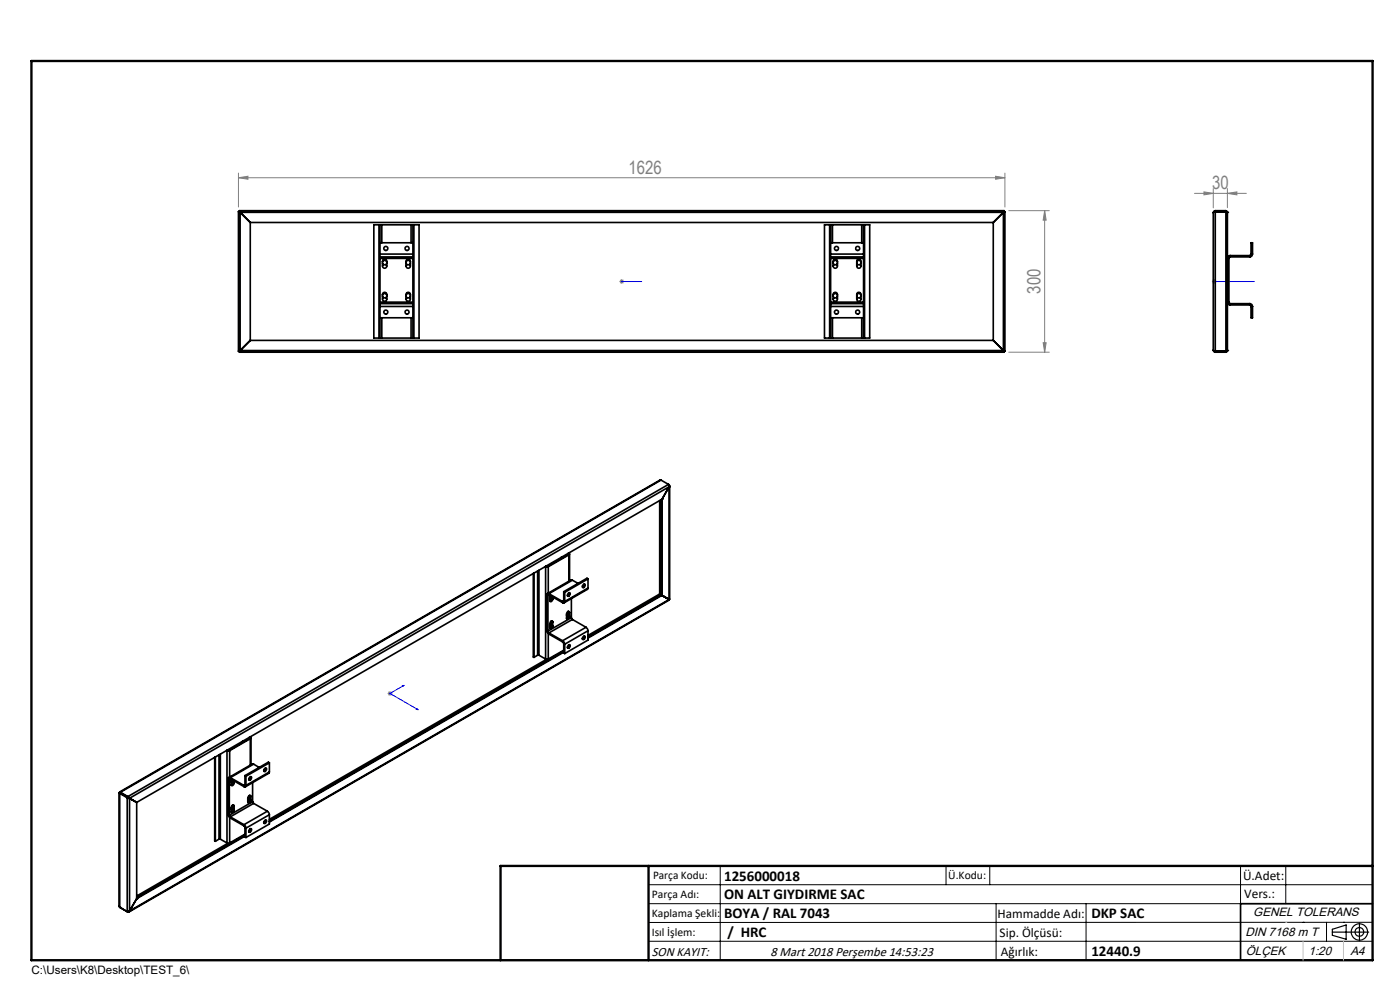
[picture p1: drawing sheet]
<svg xmlns="http://www.w3.org/2000/svg" width="297mm" height="210mm" viewBox="0 0 297 210" stroke-linecap="round" stroke-linejoin="round" font-family="sans-serif">
<g fill="none" stroke="#000" stroke-width=".25">
<path d="M282.6 197.7h7.8M282.6 197.1l3-.9v3l-3-.8zM288.4 195.8v3.8M106.2 203.7h185"/>
<circle cx="288.4" cy="197.7" r="1.74"/>
<circle cx="288.4" cy="197.7" r=".93"/>
</g>
<path d="M131.8 59.7h.2zM131.9 59.7h.1M131.9 59.7h4.2M136.1 59.7h-.4h.4M257.5 59.7h.2zM257.6 59.7h.1M257.6 59.7h8.5M266.1 59.7h-.5h.5M85.4 145.5l.3-.1-.2 .2zM85.7 145.4l-3 1.7 6 3.5M88.3 150.5l.2-.2 .2 .3z" fill="none" stroke="#00f" stroke-width=".21"/>
<g fill="none" stroke="#808080" stroke-width=".21">
<path d="M50.6 37.7l2-.3v.6zM50.6 36.7v7.2M50.6 37.7h162.6M211.2 37.4l2 .3-2 .3zM213.2 36.7v7.2M257.4 40v4.1M260.4 40v4.1M131.4 59.7h1M131.6 59.4l.7 .7M131.9 59.2v1M132.3 59.4l-.7 .7M214 44.7h8.6"/>
<path d="M221.6 44.7v30M221.6 44.7l.3 2h-.6zM253.4 41h11M255.4 40.7l2 .3-2 .3zM257.1 59.7h1M257.2 59.4l.8 .7M257.6 59.2v1M258 59.4l-.8 .7M260.4 41l2-.3v.6zM214 74.7h8.6M221.3 72.7h.6l-.3 2zM82.2 147.1h1"/>
<path d="M82.4 146.7l.7 .8M82.7 146.6v1M83.1 146.7l-.7 .8"/>
</g>
<g fill="none" stroke="#000" stroke-width=".21">
<path d="M137.6 187.7h153.6M137.6 191.7h153.6M137.6 199.7h153.6M152.8 183.7v20M200.7 183.7v4M210 183.7v4M211.3 191.7v12M230.4 191.7v12M263.2 183.7v20M272.8 183.7v8M276.4 195.6h.1M281.4 195.6v4.1"/>
<path d="M285 195.6h.1M291.2 195.6l-153.6 .1"/>
</g>
<path d="M291.2 191.7h-28v12" fill="none" stroke="#000" stroke-width=".35"/>
<path d="M6.7 12.9h284.5v190.8h-284.5zM137.6 183.7v20M291.2 183.7h-185v20" fill="none" stroke="#000" stroke-width=".5"/>
<path d="M276.4 199.7v4M285 199.7v4" fill="none" stroke="#c0c0c0" stroke-width=".21"/>
<path d="M272.8 195.6h.1" fill="none" stroke="#c0c0c0" stroke-width=".25"/>
<g fill="#00f">
<path d="M135.7 59.7h.4zM131.8 59.7h.2z"/>
<path d="M85.4 145.5l.1 .1 .2-.2zM88.3 150.5l.4 .1-.2-.3z"/>
<path d="M257.5 59.7h.2zM265.6 59.7h.5z"/>
</g>
<g fill="#808080">
<path d="M211.2 37.4l2 .3-2 .3zM50.6 37.7l2-.3v.6z"/>
<path d="M255.4 40.7l2 .3-2 .3zM260.4 41l2-.3v.6z"/>
<path d="M221.6 44.7l.3 2h-.6zM221.3 72.7h.6l-.3 2z"/>
</g>
<g fill="none" stroke="#000" stroke-width=".35">
<path d="M50.6 44.9l.3 .1M50.6 44.9v29.6M50.6 44.9h.2M50.8 44.7l.1 .3M50.8 44.9l.1 .1M50.8 44.7h162.2M50.8 44.7v.2M50.9 45h162M50.9 45v29.4M50.9 45l2.2 2.2M51 45.1h.1M53.1 47.2v25"/>
<path d="M53.1 47.2h157.6M80.4 47.7h.2M80.4 47.7h-1.1v24h1.1M80.4 47.7v24M80.6 47.7h.4M80.6 53.9v.6M80.6 54.5v.3M80.6 54.5h7M80.6 53.9h7M80.6 51.5h7M80.6 54.8h7M80.6 47.7v6.2"/>
<path d="M80.6 54.8v9.3M81 47.7h6.2M81 47.7v3.8M81.1 55.6l.3-.4h.5l.2 .4M81.1 55.8l.3 .4h.5l.2-.4M81.2 55.2a.46 .46 0 0 1 .5-.2 .46 .46 0 0 1 .4 .4v1a.46 .46 0 0 1-.5 .5 .46 .46 0 0 1-.5-.5zM86.1 55.6l.2-.4h.6l.2 .4M86.1 55.8l.2 .4h.6l.2-.4M86.3 55.1a.5 .5 0 0 1 .8 .3v1a.46 .46 0 0 1-.5 .5 .46 .46 0 0 1-.5-.5zM87.2 47.7h.4M87.2 47.7v3.8M87.6 47.7h.2"/>
<path d="M87.6 53.9v.6M87.6 54.5v.3M87.6 47.7v6.2M87.6 54.8v9.3M87.8 47.7h1.1v24h-1.1M87.8 47.7v24M176 47.7h.2M176 47.7h-1.1v24h1.1M176 47.7v24M176.2 47.7h.4M176.2 53.9v.6M176.2 54.5v.3"/>
<path d="M176.2 47.7v6.2M176.2 54.8v9.3M176.2 54.5h7M176.2 53.9h7M176.2 51.5h7M176.2 54.8h7M176.6 47.7h6.2M176.6 47.7v3.8M176.7 55.6l.3-.4h.4l.3 .4M176.7 55.8l.3 .4h.4l.3-.4M176.9 55.1a.48 .48 0 0 1 .8 .3v1a.46 .46 0 0 1-.5 .5 .46 .46 0 0 1-.5-.5v-1zM181.8 55.6l.1-.4h.6l.1 .4"/>
<path d="M181.8 55.8l.1 .4h.6l.1-.4M181.9 55.1a.47 .47 0 0 1 .7 .3v1a.44 .44 0 0 1-.4 .5 .44 .44 0 0 1-.4-.5zM182.8 47.7h.4M182.8 47.7v3.8M183.2 47.7h.2M183.2 53.9v.6M183.2 54.5v.3M183.2 47.7v6.2M183.2 54.8v9.3M183.4 47.7h1.1v24h-1.1M183.4 47.7v24M210.7 47.2v25"/>
<path d="M212.8 45.1h.1M212.9 45v29.4M212.9 45l-2.2 2.2M213 44.7l-.1 .3M213 44.9l-.1 .1M213 44.7v.2M213 44.9h.2M213.2 44.9l-.3 .1M213.2 44.9v29.6M257.4 45.1v29.2M257.8 44.9l-.4 .2M257.8 44.7l-.3 .1-.1 .3"/>
<path d="M257.8 44.7h2.3M257.8 44.9h2.3M257.8 44.7v30M257.8 44.9h-.1M260.1 44.9l.3 .1M260.1 44.9h.1M260.1 44.7l.3 .3M260.1 44.7v30M260.4 45h.1M260.4 45v29.4M260.7 54.8v9.3M261 54.5l-.3 .3"/>
<path d="M261 54.2a.6 .6 0 0 0-.6 .6h.3M261 54.5h4.1M261 54.2v.3M261 54.2h4.1M265.1 54.2v.3M265.4 53.9l-.3 .3M265.4 53.9h.3M265.4 53.9v-2.4h.3v2.4M265.7 53.9a.6 .6 0 0 1-.6 .6M50.6 74.5h.2M50.8 74.5v.2M50.8 74.7h162.2"/>
<path d="M50.9 74.4l-.3 .1M50.9 74.4l-.1 .1M50.9 74.4l-.1 .3M50.9 74.4h162M51 74.3h.1M53.1 72.2l-2.2 2.2M53.1 72.2h157.6M80.4 71.7h.2M80.6 71.7h.4M80.6 64.4v.6M80.6 64.1v.3M80.6 67.4h7"/>
<path d="M80.6 65h7M80.6 64.4h7M80.6 64.1h7M80.6 65v6.7M81 71.7h6.2M81 67.4v4.3M81.1 62.8l.3 .4h.5l.2-.4M81.1 62.6l.3-.3h.5l.2 .3M81.2 62.2a.46 .46 0 0 1 .5-.2 .46 .46 0 0 1 .4 .5v1a.46 .46 0 0 1-.5 .4 .46 .46 0 0 1-.5-.4zM86.1 62.8l.2 .4h.6l.2-.4M86.1 62.6l.2-.3h.6l.2 .3M86.3 62.1a.47 .47 0 0 1 .5-.1 .47 .47 0 0 1 .3 .5v1a.46 .46 0 0 1-.5 .4 .46 .46 0 0 1-.5-.4z"/>
<path d="M87.2 71.7h.4M87.2 67.4v4.3M87.6 71.7h.2M87.6 64.4v.6M87.6 64.1v.3M87.6 65v6.7M176 71.7h.2M176.2 71.7h.4M176.2 64.4v.6M176.2 64.1v.3M176.2 65v6.7M176.2 67.4h7"/>
<path d="M176.2 65h7M176.2 64.4h7M176.2 64.1h7M176.6 71.7h6.2M176.6 67.4v4.3M176.7 62.8l.3 .4h.4l.3-.4M176.7 62.6l.3-.3h.4l.3 .3M176.9 62.1a.45 .45 0 0 1 .5 0 .45 .45 0 0 1 .3 .4v1a.46 .46 0 0 1-.5 .4 .46 .46 0 0 1-.5-.4v-1zM181.8 62.6l.1-.3h.6l.1 .3M181.8 62.8l.1 .4h.6l.1-.4M181.9 62.1a.44 .44 0 0 1 .5-.1 .44 .44 0 0 1 .2 .5v1a.44 .44 0 0 1-.4 .4 .44 .44 0 0 1-.4-.4zM182.8 71.7h.4"/>
<path d="M182.8 67.4v4.3M183.2 71.7h.2M183.2 64.4v.6M183.2 64.1v.3M183.2 65v6.7M210.7 72.2l2.2 2.2M212.8 74.3h.1M212.9 74.4l.3 .1M212.9 74.4l.1 .3M212.9 74.4l.1 .1M213 74.5v.2M213 74.5h.2"/>
<path d="M257.4 74.3l.4 .2M257.4 74.3l.1 .3 .3 .1M257.7 74.5h.1M257.8 74.5h2.3M257.8 74.7h2.3M260.1 74.5h.1M260.4 74.4l-.3 .1M260.4 74.4l-.3 .3M260.4 74.4h.1M260.7 64.1l.3 .3M260.7 64.1h-.3a.6 .6 0 0 0 .6 .6M261 64.4h4.1"/>
<path d="M261 64.4v.3M261 64.7h4.1M265.1 64.4a.6 .6 0 0 1 .6 .6M265.1 64.7l.3 .3M265.1 64.4v.3M265.4 65v2.4h.3v-2.4M265.4 65h.3M119 118.2v.3M119.1 118.2v.2M120.5 117.4h.1M120.6 117.4v.2M120.6 117.6l-4.4 2.5"/>
<path d="M120.6 117.6l.1 .1M120.6 117.3l.1 .1M120.7 117.4v.3M120.7 117.7l-4.4 2.5M120.7 117.4h-.1M120.7 117.7v5.6M120.8 117.5v5.7M139.9 106.2v19.8M140.2 101.8l-.3 .1-114.5 66.1M140.2 101.8l-114.7 66.3M140.2 101.8l1.6 1M140.2 106v20.2"/>
<path d="M140.3 106v20.2M140.4 105.9h.1M140.4 105.9l-111.4 64.3M140.4 105.9v20.4M141.8 102.8l.2 .4M141.8 102.8l-114.7 66.2M141.8 102.8h.2M142 103.2h.1M142 102.8v.4M142 103.2l-114.5 66.1M142 103.2l-1.6 2.7M142 103.2v24"/>
<path d="M142 102.8l-.1 .1M142.1 103l-.1 24.2M113.1 121.6v17.8h.2M113.3 121.6v17.8M114.1 139h.2M114.1 139l-.8 .4M114.1 121.1v17.9M114.3 139l1.4 .8M114.3 121v18M115.7 120.2h.1M115.7 139.8h.6M115.7 120.2h.6"/>
<path d="M115.7 120.2v19.6M115.8 120.1h.1M115.9 120.1h.3M115.9 120.1l-.2 .1M115.9 139.9l-58.8 33.9M116 133.8l.5 .7M116 126.2l.2 .1M116 133.8l.2 .1M116 126.2v7.6M116.2 120.1l.1 .1M116.2 133.9l.3 .4M116.2 126.3v7.6"/>
<path d="M116.3 120.2v5.6M116.3 134.4v5.4M116.5 125.9a.26 .26 0 0 0-.3 0 .26 .26 0 0 0-.2 .3M116.5 126.2l-.3 .1M116.5 125.9l2.8 1.7M116.5 126.2l2.8 1.6M116.5 125.9v.3M116.5 134.3v.2M116.5 134.3l2.8 1.6M116.5 134.5l2.8 1.7M116.7 126.3l-.1 1.1a.31 .31 0 0 0 .4 .2 .31 .31 0 0 0 .2-.3l.1-.2M116.8 126.7h.1"/>
<path d="M116.8 126.7l-.2 .1M116.8 132.4l.1 .1M116.8 132.4l-.2 .1M116.9 126.4l-.1 .3M116.9 131.8l.1 .1M116.9 126.7l-.3 .2M116.9 132.5l-.3 .1M117 131.9l-.2 .5M117 126.5l-.1 .2M117.1 126.9l-.4 .6M117.1 131.7v.1M117.1 132.6l-.4 .6"/>
<path d="M117.1 132.1l-.2 .4M117.1 126.9l.2 .2M117.1 126.5v.4M117.1 131.8v.8M117.1 131.8l.2 .1M117.1 132.6l.2 .2M117.3 131.9a.33 .33 0 0 0-.5-.1 .33 .33 0 0 0-.1 .4l-.1 .9a.31 .31 0 0 0 .4 .2 .31 .31 0 0 0 .2-.3l.1-.2M117.3 126.6v.5M117.3 131.9v.9M119.3 135.9l.5 .8M119.3 136.2l.3 .4M119.3 127.6v.2"/>
<path d="M119.3 135.9v.3M119.6 127.5l-.3 .1M119.6 138.2l-62.5 36M119.6 138.4l-62.5 36M119.6 138.1l-62.5 36M119.6 137.9l-3.3 1.9M119.6 125.5v2M119.6 136.6v1.9l.2 .1M119.6 125.5l.2 .2M119.6 127.5l.2 .1M119.6 136.6l.2 .1M119.8 127.6a.28 .28 0 0 1-.1 .3 .28 .28 0 0 1-.4-.1"/>
<path d="M119.8 125.7v1.9M119.8 136.7v1.9M120.3 130.3l.2 .1M120.3 130.3l-.1 .1M120.4 129.8l.1 .1M120.5 129.7l.1 .2M120.5 130.4l-.3 .2M120.5 129.9h.1M120.5 129.9l-.2 .4M120.6 129.7v.1M120.6 125.8a.24 .24 0 0 1 .4 0 .24 .24 0 0 1-.1 .4l-.1 .1a.23 .23 0 0 1-.2 .2 .23 .23 0 0 1-.2-.3zM120.6 136.8l.2-.1a.37 .37 0 0 1 .1 .6 .37 .37 0 0 1-.5 0z"/>
<path d="M120.6 130.6l-.4 .6M120.6 130.1l-.1 .3M120.6 129.8l.2 .1M120.6 130.6l.2 .1M120.6 129.8v.8M120.7 136.8v.2M120.8 125.7l-.1 .3-.3 .4M120.8 136.8l-.1 .2-.3 .4M120.8 129.9a.34 .34 0 0 0-.4-.2 .34 .34 0 0 0-.2 .5v1a.41 .41 0 0 0 .5 0 .41 .41 0 0 0 .1-.5M120.8 129.9v.8M121.2 131l.2 .4M121.2 131l-5 2.9"/>
<path d="M121.2 127v4M121.4 123.1l-.3-.1-4.9 2.9M121.4 123.1l-4.9 2.8M121.4 123.1l1.2 .6M121.4 131.4l-4.9 2.9M121.4 131.4l2.9 1.7M123.6 124.3l.2 .1M123.6 135.1l.4-.2a.37 .37 0 0 1 .1 .5 .37 .37 0 0 1-.6 .1zM123.7 124a.26 .26 0 0 1 .4-.1 .26 .26 0 0 1 0 .4l-.2 .3a.31 .31 0 0 1-.4-.2 .31 .31 0 0 1 .2-.4zM123.9 135.3l-.4 .2M123.9 123.9v.4l-.3 .2M123.9 134.9v.4l-.3 .3"/>
<path d="M124.3 133.1l.4 .7M124.3 133.1l-5 2.8M124.7 124.7v.3l-5 2.9M124.7 124.7l-4.9 2.9M124.7 122.8l-4.9 2.9M124.7 122.8v1.9M124.7 133.8v2l-4.9 2.8M124.7 122.8l-.2-.1-4.9 2.8M124.7 133.8l-4.9 2.9M139.9 126l.3 .2M139.9 126l-15.2 8.8M140.2 126.2l.2 .1"/>
<path d="M140.2 126.2l1.6 .9M140.2 126.2l-15.5 8.9M140.3 126.2l1.7 1M140.3 126.2l-15.6 9M140.4 126.3l-15.7 9.1M141.8 127.1h.1M141.8 127.1l.2 .1M142 127.2v.1l-114.7 66.2M142 127.2l-114.5 66M46.7 160v18M48.1 159.2h.1M48.2 159.2h.5"/>
<path d="M48.2 159.2v19.6M48.2 159.1l.1 .1M48.3 159.2h.3M48.3 159.2h-.1M48.6 159.2h.1M48.7 159.2v5.6M51.4 157.3v.2M51.5 157.2v.2M52.9 156.4h.1M53 156.4v.2M53 156.6l-4.4 2.6M53 156.6l.1 .1"/>
<path d="M53 156.3l.1 .1M53.1 156.4l.1 .2-.1 .1M53.1 156.7v5.6M53.1 156.7l-4.4 2.5M53.1 156.4h-.1M53.2 156.6v5.6M25.3 168.2v24.1l.1 .2M25.4 168.1l-.1 .1 .1 .1M25.4 168.3l1.6 .9M25.4 168.3v24.2M25.4 168.1l.1 .1M25.5 168.2h.1"/>
<path d="M25.5 168.1l-.1-.1v.1M25.5 168.2l-.1 .1M25.5 168.2l1.6 .9M25.5 168.1v.1M25.5 168.1l1.6 .9M27 169.2l.5 .1M27 169.2v24.2l.5-.2M27.1 169.1l.2 .2M27.1 169l.4 .3M27.1 169.1l-.1 .1M27.1 169v.1M27.3 169.3h.2"/>
<path d="M27.3 169.3l1.7 .9M27.5 169.3v23.9M28.9 170.1l.1 .1M29 170.2v20.4M45.5 160.6v17.8l.2 .1M45.7 160.6v17.9M46.5 178h.2M46.5 178l-.8 .5M46.5 160.1v17.9M46.7 178l1.5 .8M48.2 178.8h.5M48.3 178.9l-19.3 11.2"/>
<path d="M48.4 172.8l.2 .5 .3 .2M48.4 165.2l.2 .1M48.4 172.8l.2 .1M48.4 165.2v7.6M48.6 172.9l.3 .4M48.6 165.3v7.6M48.7 173.4v5.4M48.9 165.2l-.3 .1M48.9 165a.26 .26 0 0 0-.3-.1 .26 .26 0 0 0-.2 .3M48.9 165l2.9 1.6M48.9 165.2l2.9 1.7M48.9 165v.2"/>
<path d="M48.9 173.3v.2M48.9 173.3l2.9 1.6M48.9 173.5l2.9 1.7M49.1 165.3l-.1 1.2a.41 .41 0 0 0 .5 0 .41 .41 0 0 0 .2-.4M49.2 165.7l.1 .1M49.2 165.7l-.2 .1M49.2 171.4l.1 .1M49.2 171.4l-.2 .1M49.3 165.4l-.1 .3M49.3 170.8l.1 .1M49.3 171.5l-.3 .2M49.3 165.8l-.3 .1"/>
<path d="M49.4 170.8l.1 .1M49.4 170.9l.1 .1M49.4 170.9l-.2 .5M49.4 165.5l-.1 .3M49.5 165.9l-.4 .6M49.5 171.7l-.4 .6M49.5 171.2l-.2 .3M49.5 165.9l.2 .2M49.5 165.6v.3M49.5 170.7v1M49.5 170.8l.2 .2M49.5 171.7l.2 .1"/>
<path d="M49.7 171v-.1a.41 .41 0 0 0-.5 0 .41 .41 0 0 0-.2 .4v1a.41 .41 0 0 0 .5 0 .41 .41 0 0 0 .2-.5M49.7 165.7v.4M49.7 171v.8M51.8 175.2l.2 .4M51.8 174.9l.3 .4 .1 .4M51.8 166.6v.3M51.8 174.9v.3M52 166.5l-.1 .1h-.1M52 177.4l-23 13.2M52 177.2l-23 13.3M52 176.9l-3.3 1.9M52 164.5l.2 .2"/>
<path d="M52 166.5l.2 .1M52 164.5v2M52 175.6v1.9l.2 .2M52 175.6l.2 .1M52 177.1l-23 13.3M52 166.5l-.2 .1M52.2 166.6a.25 .25 0 0 1-.1 .3 .25 .25 0 0 1-.3 0M52.2 164.7v1.9M52.2 175.7v2M52.7 169.4l.2 .1M52.7 169.4l-.1 .1M52.8 168.8l.1 .1"/>
<path d="M52.9 169.5l-.3 .1M52.9 168.8v.1M52.9 168.9l-.2 .5M53 169.6l-.4 .6M53 169.1l-.1 .4M53 168.8l.2 .1M53 168.7v.9M53 169.6l.2 .1M53 164.8a.24 .24 0 0 1 .4 0 .24 .24 0 0 1-.1 .4l-.3 .3a.37 .37 0 0 1-.3-.4 .37 .37 0 0 1 .3-.3zM53 175.9l.1-.1a.38 .38 0 0 1 .3 .4 .38 .38 0 0 1-.4 .3 .34 .34 0 0 1-.3-.3 .34 .34 0 0 1 .3-.3zM53.1 175.8v.3M53.2 164.7l-.1 .5-.3 .2"/>
<path d="M53.2 175.8l-.1 .3-.3 .3M53.2 168.9v-.1a.41 .41 0 0 0-.5 0 .41 .41 0 0 0-.1 .5v.8a.34 .34 0 0 0 .4 .2 .34 .34 0 0 0 .2-.4v-.2M53.2 168.9v.8M53.6 170.1l.2 .3M53.6 166v4.1M53.6 170.1l-5 2.8M53.8 162.1h-.3l-4.9 2.8M53.8 162.1l-4.9 2.9M53.8 162.1l1.2 .7M53.8 170.4l-4.9 2.9M53.8 170.4l2.9 1.7M56 163.3l.2 .1"/>
<path d="M56.2 163a.24 .24 0 0 1 .4 0 .24 .24 0 0 1-.1 .4l-.1 .1a.23 .23 0 0 1-.3 .2 .23 .23 0 0 1-.1-.3zM56.2 174l.1-.1a.4 .4 0 0 1 .2 .6 .4 .4 0 0 1-.5 .2v-.3zM56.3 174.3l-.3 .2M56.3 162.9v.3l-.3 .3M56.3 173.9v.3l-.3 .4M56.7 172.1l.4 .7M56.7 172.1l-4.9 2.8M57.1 163.8v.2l-5 2.9M57.1 161.8l-4.9 2.9M57.1 161.8v2M57.1 172.8v2l-4.9 2.9M57.1 163.8l-4.9 2.8"/>
<path d="M57.1 161.8l-.2-.1-4.9 2.8M57.1 172.8l-4.9 2.9M25.4 192.5l1.7 1M25.5 192.5h.1M27.1 193.4v.1M27.5 193.2h.1M27.5 193.2l-.1 .2-.3 .1M29 190.6h.1M29 190.6l-1.5 2.6"/>
<circle cx="81.9" cy="52.7" r=".43"/>
<circle cx="86.3" cy="52.7" r=".43"/>
<circle cx="177.5" cy="52.7" r=".43"/>
<circle cx="181.9" cy="52.7" r=".43"/>
<circle cx="81.9" cy="66.2" r=".43"/>
<circle cx="86.3" cy="66.2" r=".43"/>
<circle cx="177.5" cy="66.2" r=".43"/>
<circle cx="181.9" cy="66.2" r=".43"/>
</g>
<g font-size="3.9" fill="#808080">
<text x="133.3" y="36.8">1626</text>
<text x="257.2" y="40.1">30</text>
<text x="220.8" y="62.3" transform="rotate(-90 220.8 62.3)">300</text>
</g>
<g font-size="3.2">
<text x="153.6" y="190.8">ON ALT GIYDIRME SAC</text>
<text x="153.6" y="186.8">1256000018</text>
<text x="153.6" y="194.8">BOYA / RAL 7043</text>
<text x="231.5" y="194.8">DKP SAC</text>
<text x="154.3" y="198.8">/ HRC</text>
<text x="231.5" y="202.8">12440.9</text>
</g>
<g font-size="2.8">
<text x="263.7" y="186.7">Ü.Adet:</text>
<text x="263.9" y="190.5">Vers.:</text>
<text x="211.6" y="194.8">Hammadde Adı:</text>
<text x="138.3" y="202.8">SON KAYIT:</text>
<text x="163.4" y="202.8">8 Mart 2018 Perşembe 14:53:23</text>
<text x="212.1" y="198.7">Sip. Ölçüsü:</text>
<text x="212.3" y="202.7">Ağırlık:</text>
</g>
<g font-size="2.6">
<text x="265.9" y="194.4">GENEL TOLERANS</text>
<text x="264.2" y="198.5">DIN 7168 m T</text>
<text x="264.3" y="202.6">ÖLÇEK</text>
<text x="277.6" y="202.6">1:20</text>
<text x="286.5" y="202.6">A4</text>
</g>
<g font-size="2.5">
<text x="138.3" y="190.5">Parça Adı:</text>
<text x="138.5" y="186.5">Parça Kodu:</text>
<text x="201.2" y="186.5">Ü.Kodu:</text>
<text x="138.3" y="194.5">Kaplama Şekli:</text>
<text x="138.3" y="198.6">Isıl İşlem:</text>
<text x="6.7" y="206.7">C:\Users\K8\Desktop\TEST_6\</text>
</g>
</svg>
